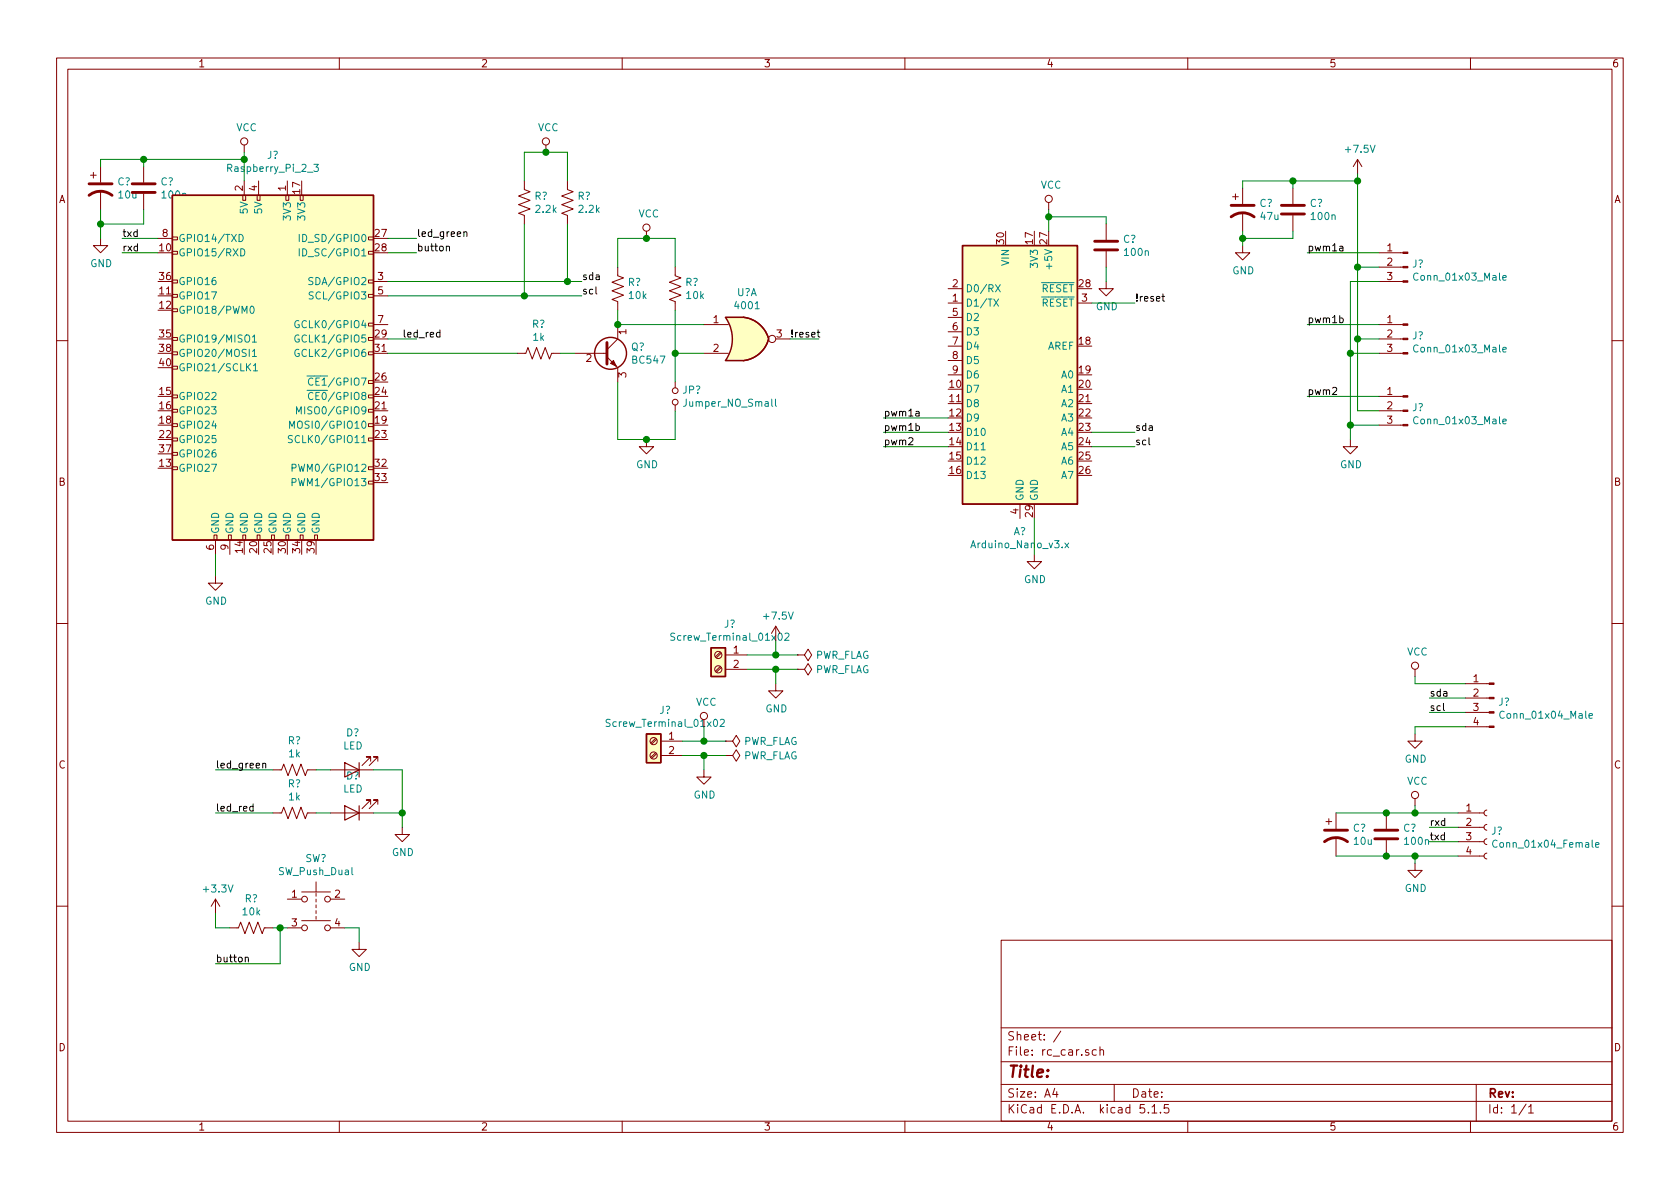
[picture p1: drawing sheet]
<svg xmlns="http://www.w3.org/2000/svg" width="297mm" height="210mm" viewBox="0 0 297 210" stroke-linecap="round" stroke-linejoin="round" font-family="sans-serif">
<g fill="none" stroke="#840000" stroke-width=".18">
<path d="M10 10.3h277v189.9h-277zM12 12.2h273v186.1h-273zM60 10.3v1.9M110 10.3v1.9M160 10.3v1.9M210 10.3v1.9M260 10.3v1.9M16 31h1M16.5 30.5v1M17.8 29.5v2.8M17.8 33.8v3.3M25.4 29.5v2.8"/>
<path d="M25.4 34.3v2.8M42.9 34.5h.5v.9h-.5zM43.2 25.6v1.3M43.2 32v2.5M45.5 34.5h.5v.9h-.5zM45.7 32v2.5M50.5 34.5h.6v.9h-.6zM50.8 32v2.5M53.1 34.5h.5v.9h-.5zM92.7 32v1.5l1 .4-2 .8 2 .7-2 .8 2 .8-2 .7 1 .4v1.5M96.5 25.6v1.3M100.3 32v1.5l1 .4-2 .8 2 .7-2 .8 2 .8-2 .7 1 .4v1.5"/>
<path d="M185.4 35.8v1.3M195.6 39.6v2.8M217.9 34.8h1M218.4 34.3v1M219.7 33.3v2.8M219.7 37.6v3.3M228.6 33.3v2.8M228.6 38.1v2.8M240 28.2l-.7 1.3M240 28.2v2.5M240 28.2l.8 1.3M17.8 42.2v1.2h1.2l-1.2 1.3-1.3-1.3h1.3"/>
<path d="M27.9 42.2h2.6M30.5 59.7h.9v.5h-.9zM30.5 54.6h.9v.5h-.9zM30.5 52.1h.9v.5h-.9zM30.5 49.5h.9v.5h-.9zM30.5 44.4h.9v.6h-.9zM30.5 41.9h.9v.5h-.9zM65.2 59.7h.8v.5h-.8zM65.2 57.1h.8v.6h-.8zM65.2 52.1h.8v.5h-.8zM65.2 49.5h.8v.5h-.8zM65.2 44.4h.8v.6h-.8z"/>
<path d="M65.2 41.9h.8v.5h-.8zM66 49.8h2.6M66 57.4h2.6M66 52.3h2.6M109.2 47.2v1.6l1 .3-2 .8 2 .8-2 .7 2 .8-2 .8 1 .3v1.6M109.2 57.4v2.5l-1.9 1.9M114.3 40.9v1.3M119.4 47.2v1.6l1 .3-2 .8 2 .8-2 .7 2 .8-2 .8 1 .3v1.6M124.5 57.4h4.3M137.2 59.9h2.5M167.6 53.6h2.6M167.6 51h2.6"/>
<path d="M167.6 56.1h2.6M167.6 58.7h2.6M190.5 53.6h2.5M195.6 49.8v1.2h1.2l-1.2 1.3-1.3-1.3h1.3M195.6 44.4v2.8M219.7 43.4v1.3h1.3l-1.3 1.3-1.3-1.3h1.3M243.8 49.8h4.3M243.8 47.2h4.3M243.8 44.7h4.3M243.8 59.9h4.3M243.8 57.4h4.3M10 60.2h2"/>
<path d="M30.5 77.5h.9v.5h-.9zM30.5 74.9h.9v.5h-.9zM30.5 72.4h.9v.5h-.9zM30.5 69.8h.9v.6h-.9zM30.5 64.8h.9v.5h-.9zM30.5 62.2h.9v.5h-.9zM65.2 77.5h.8v.5h-.8zM65.2 74.9h.8v.5h-.8zM65.2 72.4h.8v.5h-.8zM65.2 69.8h.8v.6h-.8zM65.2 67.3h.8v.5h-.8zM65.2 62.2h.8v.5h-.8z"/>
<path d="M91.4 62.5h1.6l.3-1 .8 2 .8-2 .7 2 .8-2 .8 2 .3-1h1.6M101.6 62.5h5.7M107.3 63.1l1.9 1.9v2.6M114.3 77.7v1.3h1.3l-1.3 1.3-1.3-1.3h1.3M119.4 67.6v1M119.4 71.6v1M124.5 62.5h4.3M167.6 61.2h2.6M167.6 63.7h2.6M167.6 66.3h2.6M238.8 77.7v1.3h1.2l-1.2 1.3-1.3-1.3h1.3M243.8 62.5h4.3"/>
<path d="M243.8 75.2h4.3M243.8 72.6h4.3M243.8 70.1h4.3M285 60.2h2M30.5 82.5h.9v.6h-.9zM30.5 80h.9v.5h-.9zM37.8 94.6h.6v.9h-.6zM38.1 95.5v2.5M40.4 94.6h.5v.9h-.5zM40.6 95.5v2.5M42.9 94.6h.5v.9h-.5zM45.5 94.6h.5v.9h-.5z"/>
<path d="M48 94.6h.5v.9h-.5zM50.5 94.6h.6v.9h-.6zM53.1 94.6h.5v.9h-.5zM55.6 94.6h.5v.9h-.5zM65.2 85.1h.8v.5h-.8zM65.2 82.5h.8v.6h-.8zM180.3 89.1v2.6M182.9 98v1.3h1.2l-1.2 1.3-1.3-1.3h1.3M10 110.3h2M38.1 101.8v1.3h1.3l-1.3 1.3-1.3-1.3h1.3M127.4 117.9l-.9 .8M127.4 115.3l-.9 .8"/>
<path d="M127.5 118l-.8 .9M127.5 115.5l-.8 .8M128.3 115.8h3.8M128.3 118.4h3.8M137.2 110.7l-.8 1.3M137.2 110.7v2.6M137.2 110.7l.7 1.3M141 118.4h1.2l.7-1.1 .6 1.1-.6 1-.7-1M141 118.4h.1M141 115.8h1.2l.7-1 .6 1-.6 1-.7-1M141 115.8h.1M250.2 118.4v1.2"/>
<path d="M285 110.3h2M48.3 136.1h1.5l.4-1 .7 2.1 .8-2.1 .8 2.1 .7-2.1 .8 2.1 .4-1.1h1.5M58.4 136.1h2.6M63.5 136.1h2.5M65.5 134.6v-.7h-.7h.7l-1.5 1.5M66.8 134.6v-.7h-.8h.8l-1.5 1.5M115.9 133.1l-.8 .8M115.9 130.6l-.8 .8M116.1 133.3l-.9 .8M116.1 130.7l-.9 .9M116.8 131.1h3.8M116.8 133.6h3.8"/>
<path d="M124.5 136.1v1.3h1.2l-1.2 1.3-1.3-1.3h1.3M128.3 131.1h1.2l.7-1.1 .6 1.1-.6 1-.7-1M128.3 131.1h.1M128.3 133.6h1.2l.7-1 .6 1-.6 1-.7-1M128.3 133.6h.1M137.2 120.9v1.3h1.2l-1.2 1.2-1.3-1.2h1.3M250.2 129.8v1.3h1.3l-1.3 1.2-1.3-1.2h1.3M259.1 128.5h4.2M259.1 126h4.2M259.1 123.4h4.2M259.1 120.9h4.2M38.1 159l-.8 1.3"/>
<path d="M38.1 159v2.5M38.1 159l.8 1.3M48.3 143.8h1.5l.4-1.1 .7 2.1 .8-2.1 .8 2.1 .7-2.1 .8 2.1 .4-1h1.5M50.8 159h2.5M53.3 157.7h5.1M55.9 156v1.7M55.9 158v.5M55.9 159v.5M58.4 143.8h7.6M58.4 159h2.6M65.5 142.2v-.7h-.7h.7l-1.5 1.5M66.8 142.2v-.7h-.8h.8l-1.5 1.5"/>
<path d="M71.1 146.3v1.3h1.3l-1.3 1.2-1.3-1.2h1.3M234.4 145.3h1.1M234.9 144.8v1M236.2 143.8v2.8M236.2 148.1v3.3M245.1 143.8v2.8M245.1 148.6v2.8M250.2 152.6v1.3h1.3l-1.3 1.3-1.3-1.3h1.3M250.2 141.2v1.3M257.8 143.8h4.6M257.8 151.4h4.6M257.8 148.8h4.6"/>
<path d="M257.8 146.3h4.6M262.9 150.9l-.3 .1-.2 .3 .1 .4 .4 .2M262.9 148.3l-.3 .1-.2 .4 .1 .3 .4 .2M262.9 145.8l-.3 .1-.2 .3 .1 .4 .4 .2M262.9 143.3l-.3 .1-.2 .3 .1 .4 .4 .2M10 160.2h2M40.6 164.1h1.6l.3-1 .8 2 .8-2 .7 2 .8-2 .8 2 .3-1h1.6M50.8 164.1h2.5M53.3 162.8h5.1M55.9 160v.5M55.9 161v.5M55.9 162v.6"/>
<path d="M58.4 164.1h2.6M63.5 166.6v1.3h1.3l-1.3 1.3-1.3-1.3h1.3M177 166.3h108v32h-108zM285 160.2h2M60 198.3v1.9M110 198.3v1.9M160 198.3v1.9M177 194.8h108M177 191.8h108M177 187.8h108M177 181.8h108M186.5 192.5l-.4 1h1"/>
<path d="M186.8 193v1M187.6 182.3l-1.3 2M193.8 185.7l-.4-.1-.3 .3 .1 .6 .2 .1 .4-.1M194.5 185.7l.2-.1 .3 .1 .1 .9M194.5 185.1v1.5M197 191.8v3M202.3 195.3h-.7l-.1 .7 .3-.1 .5 .1 .1 .2-.1 .5-.2 .1-.6-.1M203 196.7v.1M203.7 195.8l.4-.5v1.5M203.7 196.8h.8M205.2 196.7v.1M206.6 195.3h-.7l-.1 .7 .2-.1 .6 .1 .1 .2-.1 .5-.2 .1-.6-.1"/>
<path d="M210 198.3v1.9M260 198.3v1.9M261 191.8v6.5M269.8 195.2l-1.2 2M270.3 195.8l.4-.5v1.5M270.3 196.8h.8"/>
<circle cx="43.2" cy="25" r=".63"/>
<circle cx="96.5" cy="25" r=".63"/>
<circle cx="185.4" cy="35.2" r=".63"/>
<circle cx="114.3" cy="40.3" r=".63"/>
<circle cx="136.5" cy="59.9" r=".63"/>
<circle cx="119.4" cy="69.1" r=".51"/>
<circle cx="119.4" cy="71.1" r=".51"/>
<circle cx="127" cy="118.4" r=".63"/>
<circle cx="127" cy="115.8" r=".63"/>
<circle cx="250.2" cy="117.7" r=".63"/>
<circle cx="115.6" cy="131.1" r=".63"/>
<circle cx="115.6" cy="133.6" r=".63"/>
<circle cx="124.5" cy="126.6" r=".63"/>
<circle cx="53.8" cy="159" r=".51"/>
<circle cx="57.9" cy="159" r=".51"/>
<circle cx="250.2" cy="140.6" r=".63"/>
<circle cx="53.8" cy="164.1" r=".51"/>
<circle cx="57.9" cy="164.1" r=".51"/>
</g>
<g fill="#ffffc2" stroke="#ffffc2" stroke-width=".18">
<path d="M114.3 129.8h2.5v5.1h-2.5z"/>
<path d="M125.7 114.5h2.6v5.1h-2.6z"/>
<path d="M131.4 56.1a5.2 5.2 0 0 1 4.5 3.8l-5 1.4z"/>
<path d="M130.9 58.6l5 1.4a5.2 5.2 0 0 1-4.5 3.8z"/>
<path d="M128.3 63.7h3.1z"/>
<path d="M128.3 56.1h3.1z"/>
<path d="M128.3 56.1h3.1v7.6h-3.1a6.7 6.7 0 0 0 0-7.6z"/>
<path d="M170.2 43.4h20.3v45.7h-20.3z"/>
<path d="M30.5 34.5h35.5v61h-35.5z"/>
</g>
<g fill="none" stroke="#840000" stroke-width=".25">
<path d="M30.5 34.5h35.5v61h-35.5zM131.4 56.1a5.2 5.2 0 0 1 4.5 3.8M131.4 56.1l-3.1 .1a6.6 6.6 0 0 1 0 7.5h3.1M135.9 60a5.2 5.2 0 0 1-4.5 3.8M170.2 43.4h20.3v45.7h-20.3zM125.7 114.5h2.6v5.1h-2.6zM114.3 129.8h2.5v5.1h-2.5z"/>
<circle cx="107.9" cy="62.5" r="2.82"/>
</g>
<g fill="none" stroke="#008484" stroke-width=".18">
<path d="M55.5 29.1h.8l-.4 .4 .3 .2v.5l-.1 .1-.6-.1M42.3 41.4a.64 .64 0 0 1 .7 .7 .64 .64 0 0 1-.7 .6zM42.6 44a.64 .64 0 0 1 .7 .6 .64 .64 0 0 1-.7 .7zM44.3 54.3l.2-.2a.67 .67 0 0 1 .5 .7 .67 .67 0 0 1-.5 .6l-.3-.5zM44.6 59.6l.4-.4v1.3M52.8 59.3a.59 .59 0 0 0-.7 .6 .59 .59 0 0 0 .7 .5l.1-.4h-.2M52.8 56.8a.59 .59 0 0 0-.7 .5 .59 .59 0 0 0 .7 .6l.1-.5h-.2M52.9 41.4v1.3M52.9 44v1.3M55.3 49.1h-.5l-.2 .2 .1 .3 .6 .3v.3l-.2 .1h-.5M55.4 51.7l-.5-.1-.2 .1v.4l.6 .2 .1 .3-.3 .3-.4-.1M175.7 52.9l.9 1.2"/>
<path d="M176 50.3l.9 1.3M176.6 52.9l-.9 1.2M176.9 50.3l-.9 1.3M265.7 49.1l.6-.1v-.2l-.4-.1-.2 .2 .1 .6h.5M43.8 64.9l.5 .7M44.3 64.3l-.7 .7M44.6 62.1l.4-.3v1.2M44.6 60.5h.7M44.6 63h.7M44.8 64.7l.4-.4v1.3M44.8 65.6h.7M51.2 75.7v-1.2l.4 .9 .4-.9v1.2"/>
<path d="M51.7 77.1l-.5-.1-.2 .1 .1 .5 .5 .2 .1 .2-.2 .3-.5-.1M52.4 73.2v-1.3l.4 .9 .5-.9v1.3M52.8 61.8a.59 .59 0 0 0-.7 .6 .59 .59 0 0 0 .7 .6l.1-.5h-.2M54.3 69h1.2M54.3 66.5h1.2M55.3 69.5a.6 .6 0 0 0-.8 .4 .6 .6 0 0 0 .6 .8l.2-.2M55.3 67a.6 .6 0 0 0-.8 .4 .6 .6 0 0 0 .6 .7l.2-.1M137.1 70.6v1.1l.2 .2M265.7 61.8l.6-.1v-.2l-.4-.1-.2 .2 .1 .6h.5M265.7 74.5l.6-.1v-.2l-.4-.1-.2 .2 .1 .6h.5M51.6 82.7h.6l.1-.5-.2-.1h-.5v1.3M51.6 85.3l.6-.1 .1-.4-.2-.2h-.5v1.3"/>
<path d="M188.3 96l.7 .9M189 96l-.7 .9M119.3 112h-.5l-.2 .1 .1 .4 .6 .2v.3l-.2 .2h-.5M138.8 112.1l.5-.1 .2 .3-.1 .2-.7 .7h.8M107.9 127.3l-.5-.1-.2 .1 .1 .5 .5 .2 .1 .2-.3 .3-.4-.1M127.4 127.3l.4-.1 .3 .4-.1 .2-.7 .7h.8M280.9 126.6l.7-.1-.1-.3h-.4l-.2 .2 .1 .6h.5M62.2 153.4v1.1l.2 .2M264.7 148.7a.6 .6 0 0 0-.8 .4 .6 .6 0 0 0 .6 .7l.2-.1M282.1 149.4l.6-.1v-.3h-.4l-.2 .2 .1 .6h.5"/>
</g>
<g fill="#840000" stroke="#840000" stroke-width=".18">
<path d="M248.1 49.7h.8v.2h-.8z"/>
<path d="M248.1 47.1h.8v.3h-.8z"/>
<path d="M248.1 44.6h.8v.2h-.8z"/>
<path d="M248.1 62.4h.8v.2h-.8z"/>
<path d="M248.1 59.8h.8v.3h-.8z"/>
<path d="M248.1 57.3h.8v.2h-.8z"/>
<path d="M248.1 75.1h.8v.2h-.8z"/>
<path d="M248.1 72.5h.8v.3h-.8z"/>
<path d="M248.1 70h.8v.2h-.8z"/>
<path d="M263.3 128.4h.9v.2h-.9z"/>
<path d="M263.3 125.9h.9v.2h-.9z"/>
<path d="M263.3 123.3h.9v.3h-.9z"/>
<path d="M263.3 120.8h.9v.2h-.9z"/>
<path d="M107.9 64.3l.6-.6 .5 1.1z"/>
</g>
<g fill="none" stroke="#840000" stroke-width=".51">
<path d="M15.7 34.5a3.3 3.3 0 0 1 4.1 0M15.7 32.5h4.1M23.4 32.5h4M23.4 34h4M217.7 38.3a3.3 3.3 0 0 1 4 0M217.7 36.3h4M226.6 37.8h4M226.6 36.3h4M193.5 44.2h4.1M193.5 42.7h4.1M107.3 60.6v3.8M234.2 148.8a3.3 3.3 0 0 1 4.1 0"/>
<path d="M234.2 146.8h4.1M243.1 146.8h4M243.1 148.3h4"/>
</g>
<path d="M61 134.9l2.5 1.2-2.5 1.3zM63.5 134.9v2.5M61 142.5l2.5 1.3-2.5 1.2zM63.5 142.5v2.5" fill="none" stroke="#840000" stroke-width=".2"/>
<g fill="none" stroke="#008400" stroke-width=".18">
<path d="M17.8 37.1v5.1M25.4 28.2v1.3M25.4 37.1v2.5h-7.6M43.2 28.2h-25.4v1.3M43.2 26.9v5.1M92.7 32v-5.1h7.6v5.1M92.7 39.6v12.7M100.3 39.6v10.2M185.4 37.1v3.8M185.4 38.3h10.2v1.3M228.6 32v1.3M240 30.7v41.9h3.8"/>
<path d="M240 32h-20.3v1.3M21.6 42.2h6.3M21.6 44.7h6.3M68.6 49.8h34.3M68.6 42.2h5.1M68.6 59.9h5.1M68.6 44.7h5.1M68.6 52.3h34.3M109.2 47.2v-5h10.2v5M109.2 54.9v2.5h15.3M119.4 54.9v12.7M139.7 59.9h5.1"/>
<path d="M193 53.6h7.7M195.6 47.2v2.6M219.7 40.9v2.5M228.6 40.9v1.3h-8.9M231.1 44.7h12.7M231.1 57.4h12.7M240 59.9h3.8M240 47.2h3.8M243.8 49.8h-5v27.9M68.6 62.5h22.8M99.1 62.5h2.5M109.2 67.6v10.1h10.2v-5.1"/>
<path d="M119.4 62.5h5.1M156.2 79h11.4M156.2 73.9h11.4M156.2 76.4h11.4M193 79h7.7M193 76.4h7.7M231.1 70.1h12.7M238.8 62.5h5M238.8 75.2h5M38.1 98v3.8M182.9 91.7v6.3M132.1 118.4h8.9"/>
<path d="M132.1 115.8h8.9M137.2 113.3v2.5M137.2 118.4v2.5M250.2 119.6v1.3h8.9M38.1 136.1h10.2M55.9 136.1h2.5M66 136.1h5.1v10.2M120.6 131.1h7.7M120.6 133.6h7.7M124.5 128.5v2.6M124.5 133.6v2.5M252.7 126h6.4"/>
<path d="M252.7 123.4h6.4M259.1 128.5h-8.9v1.3M38.1 143.8h10.2M55.9 143.8h2.5M66 143.8h5.1M236.2 143.8h21.6M236.2 151.4h21.6M250.2 142.5v1.3M250.2 151.4v1.2M252.7 148.8h5.1M252.7 146.3h5.1M38.1 161.5v2.6h2.5"/>
<path d="M48.3 164.1h2.5M49.5 164.1v6.3h-11.4M61 164.1h2.5v2.5"/>
</g>
<g fill="none" stroke="#000" stroke-width=".18">
<path d="M77.8 58.8h-.4l-.2 .2 .1 .6h.5M77.8 58.3v1.3M78.9 43.7l.2-.2 .3 .1 .1 .8M82 41.1l.2-.1h.3v.8M105.4 50.7v1.1l.1 .2M144.5 58.8h.5M144.7 58.3v1.1l.3 .2M205.4 52.4h.5M205.6 52v1.1l.3 .2M236.9 56.3l.4-.1 .2 .3-.1 .5h-.5M236.9 43.6h.5v.8M237.4 43.8l-.4 .1-.2 .2 .1 .2h.5"/>
<path d="M162 72.8h.4l.1 .8M162 75.3h.3l.3 .2-.2 .6h-.4M162.5 73l-.4 .1-.2 .2 .1 .2h.5M203.1 77.4v1.1l.2 .2M46.5 135.1l.1-.1h.3l.1 .8M255.2 124.4v1.1l.2 .1M44.8 142.6h-.4l-.3 .2 .2 .6h.5M44.8 142.2v1.2M43.4 169.4l.1-.1h.3l.1 .8"/>
</g>
<g fill="#008400" stroke="#008400" stroke-width=".25">
<circle cx="96.5" cy="26.9" r=".51"/>
<circle cx="124.5" cy="131.1" r=".51"/>
<circle cx="124.5" cy="133.6" r=".51"/>
<circle cx="49.5" cy="164.1" r=".51"/>
<circle cx="137.2" cy="118.4" r=".51"/>
<circle cx="137.2" cy="115.8" r=".51"/>
<circle cx="109.2" cy="57.4" r=".51"/>
<circle cx="43.2" cy="28.2" r=".51"/>
<circle cx="240" cy="59.9" r=".51"/>
<circle cx="71.1" cy="143.8" r=".51"/>
<circle cx="240" cy="47.2" r=".51"/>
<circle cx="185.4" cy="38.3" r=".51"/>
<circle cx="238.8" cy="62.5" r=".51"/>
<circle cx="238.8" cy="75.2" r=".51"/>
<circle cx="17.8" cy="39.6" r=".51"/>
<circle cx="228.6" cy="32" r=".51"/>
<circle cx="240" cy="32" r=".51"/>
<circle cx="25.4" cy="28.2" r=".51"/>
<circle cx="250.2" cy="143.8" r=".51"/>
<circle cx="219.7" cy="42.2" r=".51"/>
<circle cx="119.4" cy="62.5" r=".51"/>
<circle cx="114.3" cy="77.7" r=".51"/>
<circle cx="250.2" cy="151.4" r=".51"/>
<circle cx="114.3" cy="42.2" r=".51"/>
<circle cx="245.1" cy="151.4" r=".51"/>
<circle cx="100.3" cy="49.8" r=".51"/>
<circle cx="245.1" cy="143.8" r=".51"/>
<circle cx="92.7" cy="52.3" r=".51"/>
</g>
<text font-size="2.8" fill="#840000" x="178" y="190.5">Title:</text>
<g font-size="2.1" fill="#840000">
<text x="178" y="184">Sheet: /</text>
<text x="178" y="186.7">File: rc_car.sch</text>
<text x="178" y="196.9">KiCad E.D.A. kicad 5.1.5</text>
<text x="178" y="194.1">Size: A4</text>
<text x="200" y="194.1">Date:</text>
<text x="263" y="194.1">Rev:</text>
<text x="263" y="196.9">Id: 1/1</text>
</g>
<g font-size="1.8" fill="#840000">
<text x="35" y="11.9">1</text>
<text x="85" y="11.9">2</text>
<text x="135" y="11.9">3</text>
<text x="185" y="11.9">4</text>
<text x="235" y="11.9">5</text>
<text x="285" y="11.9">6</text>
<text x="10.4" y="35.9">A</text>
<text x="42.9" y="33.8" transform="rotate(-90 42.9 33.8)">2</text>
<text x="45.5" y="33.8" transform="rotate(-90 45.5 33.8)">4</text>
<text x="50.5" y="33.8" transform="rotate(-90 50.5 33.8)">1</text>
<text x="53.1" y="34.2" transform="rotate(-90 53.1 34.2)">17</text>
<text x="285.4" y="35.9">A</text>
<text x="28.7" y="41.9">8</text>
<text x="66.3" y="41.9">27</text>
<text x="28.2" y="44.4">10</text>
<text x="66.3" y="44.4">28</text>
<text x="177.5" y="43.1" transform="rotate(-90 177.5 43.1)">30</text>
<text x="182.6" y="43.1" transform="rotate(-90 182.6 43.1)">17</text>
<text x="185.2" y="43.1" transform="rotate(-90 185.2 43.1)">27</text>
<text x="245.3" y="44.4">1</text>
<text x="245.3" y="47">2</text>
<text x="28.2" y="52.1">11</text>
<text x="28.2" y="49.5">36</text>
<text x="66.8" y="49.5">3</text>
<text x="66.8" y="52.1">5</text>
<text x="168.4" y="53.3">1</text>
<text x="168.4" y="50.8">2</text>
<text x="190.8" y="50.8">28</text>
<text x="191.3" y="53.3">3</text>
<text x="245.3" y="49.5">3</text>
<text x="28.2" y="54.6">12</text>
<text x="28.2" y="59.7">35</text>
<text x="66.3" y="59.7">29</text>
<text x="66.8" y="57.1">7</text>
<text x="110.7" y="59.2" transform="rotate(-90 110.7 59.2)">1</text>
<text x="126.1" y="57.1">1</text>
<text x="137.3" y="59.7">3</text>
<text x="168.4" y="55.9">5</text>
<text x="168.4" y="58.4">6</text>
<text x="245.3" y="57.1">1</text>
<text x="245.3" y="59.7">2</text>
<text x="28.2" y="62.2">38</text>
<text x="28.2" y="64.8">40</text>
<text x="66.3" y="62.2">31</text>
<text x="103.7" y="64">2</text>
<text x="126.1" y="62.2">2</text>
<text x="168.4" y="61">7</text>
<text x="168.4" y="63.5">8</text>
<text x="190.8" y="61">18</text>
<text x="245.3" y="62.2">3</text>
<text x="28.2" y="69.8">15</text>
<text x="66.3" y="69.8">24</text>
<text x="66.3" y="67.3">26</text>
<text x="110.7" y="66.8" transform="rotate(-90 110.7 66.8)">3</text>
<text x="167.9" y="68.6">10</text>
<text x="167.9" y="71.1">11</text>
<text x="168.4" y="66">9</text>
<text x="190.8" y="66">19</text>
<text x="190.8" y="68.6">20</text>
<text x="190.8" y="71.1">21</text>
<text x="245.3" y="69.8">1</text>
<text x="28.2" y="72.4">16</text>
<text x="28.2" y="74.9">18</text>
<text x="28.2" y="77.5">22</text>
<text x="66.3" y="74.9">19</text>
<text x="66.3" y="72.4">21</text>
<text x="66.3" y="77.5">23</text>
<text x="167.9" y="73.7">12</text>
<text x="167.9" y="76.2">13</text>
<text x="190.8" y="73.7">22</text>
<text x="190.8" y="76.2">23</text>
<text x="245.3" y="72.4">2</text>
<text x="245.3" y="74.9">3</text>
<text x="28.2" y="82.5">13</text>
<text x="28.2" y="80">37</text>
<text x="66.3" y="82.5">32</text>
<text x="167.9" y="78.7">14</text>
<text x="167.9" y="81.3">15</text>
<text x="167.9" y="83.8">16</text>
<text x="190.8" y="78.7">24</text>
<text x="190.8" y="81.3">25</text>
<text x="190.8" y="83.8">26</text>
<text x="10.4" y="85.9">B</text>
<text x="66.3" y="85.1">33</text>
<text x="285.4" y="85.9">B</text>
<text x="180.1" y="90.9" transform="rotate(-90 180.1 90.9)">4</text>
<text x="182.6" y="91.4" transform="rotate(-90 182.6 91.4)">29</text>
<text x="37.8" y="97.3" transform="rotate(-90 37.8 97.3)">6</text>
<text x="40.4" y="97.3" transform="rotate(-90 40.4 97.3)">9</text>
<text x="42.9" y="97.7" transform="rotate(-90 42.9 97.7)">14</text>
<text x="45.5" y="97.7" transform="rotate(-90 45.5 97.7)">20</text>
<text x="48" y="97.7" transform="rotate(-90 48 97.7)">25</text>
<text x="50.5" y="97.7" transform="rotate(-90 50.5 97.7)">30</text>
<text x="53.1" y="97.7" transform="rotate(-90 53.1 97.7)">34</text>
<text x="55.6" y="97.7" transform="rotate(-90 55.6 97.7)">39</text>
<text x="129.7" y="115.6">1</text>
<text x="129.7" y="118.1">2</text>
<text x="260.5" y="120.6">1</text>
<text x="260.5" y="123.2">2</text>
<text x="260.5" y="125.7">3</text>
<text x="107.9" y="128.5">Screw_Terminal_01x02</text>
<text x="118.3" y="130.8">1</text>
<text x="260.5" y="128.3">4</text>
<text x="10.4" y="135.9">C</text>
<text x="61.2" y="137.8">D?</text>
<text x="118.3" y="133.3">2</text>
<text x="285.4" y="135.9">C</text>
<text x="259.2" y="143.5">1</text>
<text x="259.2" y="146">2</text>
<text x="259.2" y="148.6">3</text>
<text x="259.2" y="151.1">4</text>
<text x="51.6" y="158.7">1</text>
<text x="59.2" y="158.7">2</text>
<text x="51.6" y="163.8">3</text>
<text x="59.2" y="163.8">4</text>
<text x="10.4" y="185.9">D</text>
<text x="285.4" y="185.9">D</text>
<text x="35" y="199.9">1</text>
<text x="85" y="199.9">2</text>
<text x="135" y="199.9">3</text>
<text x="185" y="199.9">4</text>
<text x="235" y="199.9">5</text>
<text x="285" y="199.9">6</text>
</g>
<g font-size="1.8" fill="#008484">
<text x="41.8" y="23.2">VCC</text>
<text x="95.1" y="23.2">VCC</text>
<text x="47.2" y="28.1">J?</text>
<text x="238.1" y="27">+7.5V</text>
<text x="20.8" y="32.8">C?</text>
<text x="21" y="35.1">10u</text>
<text x="28.4" y="32.8">C?</text>
<text x="28.8" y="35.1">100n</text>
<text x="40.6" y="30.4">Raspberry_Pi_2_3</text>
<text x="94.5" y="35.3">R?</text>
<text x="102.1" y="35.3">R?</text>
<text x="184" y="33.4">VCC</text>
<text x="43.8" y="37.7" transform="rotate(-90 43.8 37.7)">5V</text>
<text x="46.4" y="37.7" transform="rotate(-90 46.4 37.7)">5V</text>
<text x="51.4" y="38.7" transform="rotate(-90 51.4 38.7)">3V3</text>
<text x="54" y="38.7" transform="rotate(-90 54 38.7)">3V3</text>
<text x="94.8" y="37.6">2.2k</text>
<text x="102.4" y="37.6">2.2k</text>
<text x="112.9" y="38.4">VCC</text>
<text x="222.7" y="36.6">C?</text>
<text x="223" y="38.9">47u</text>
<text x="231.6" y="36.6">C?</text>
<text x="232" y="38.9">100n</text>
<text x="16" y="47.2">GND</text>
<text x="31.5" y="45.3">GPIO15/RXD</text>
<text x="31.5" y="42.8">GPIO14/TXD</text>
<text x="53.9" y="42.8">ID_SD/GPIO0</text>
<text x="53.9" y="45.3">ID_SC/GPIO1</text>
<text x="178.4" y="46.9" transform="rotate(-90 178.4 46.9)">VIN</text>
<text x="183.5" y="47.1" transform="rotate(-90 183.5 47.1)">3V3</text>
<text x="186.1" y="47.1" transform="rotate(-90 186.1 47.1)">+5V</text>
<text x="198.6" y="42.9">C?</text>
<text x="199" y="45.3">100n</text>
<text x="249.7" y="47.3">J?</text>
<text x="31.5" y="53">GPIO17</text>
<text x="31.5" y="50.4">GPIO16</text>
<text x="55.4" y="50.4">SDA/GPIO2</text>
<text x="55.6" y="53">SCL/GPIO3</text>
<text x="111" y="50.6">R?</text>
<text x="111.3" y="52.9">10k</text>
<text x="121.2" y="50.6">R?</text>
<text x="121.4" y="52.9">10k</text>
<text x="130.3" y="52.4">U?A</text>
<text x="170.7" y="51.7">D0/RX</text>
<text x="184.1" y="51.7">RESET</text>
<text x="217.9" y="48.5">GND</text>
<text x="250.5" y="49.6">Conn_01x03_Male</text>
<text x="31.5" y="55.5">GPIO18/PWM0</text>
<text x="53.1" y="58">GCLK0/GPIO4</text>
<text x="94.1" y="58">R?</text>
<text x="130.1" y="54.7">4001</text>
<text x="170.7" y="54.2">D1/TX</text>
<text x="170.7" y="56.8">D2</text>
<text x="170.7" y="59.3">D3</text>
<text x="184.1" y="54.2">RESET</text>
<text x="193.8" y="54.9">GND</text>
<text x="31.5" y="60.6">GPIO19/MISO1</text>
<text x="31.5" y="63.1">GPIO20/MOSI1</text>
<text x="31.5" y="65.7">GPIO21/SCLK1</text>
<text x="53.1" y="60.6">GCLK1/GPIO5</text>
<text x="53.1" y="63.1">GCLK2/GPIO6</text>
<text x="94.3" y="60.3">1k</text>
<text x="111.6" y="62">Q?</text>
<text x="111.9" y="64.3">BC547</text>
<text x="170.7" y="61.8">D4</text>
<text x="170.7" y="64.4">D5</text>
<text x="185.2" y="61.8">AREF</text>
<text x="249.7" y="60">J?</text>
<text x="250.5" y="62.3">Conn_01x03_Male</text>
<text x="31.5" y="70.7">GPIO22</text>
<text x="55.7" y="70.7">CE0/GPIO8</text>
<text x="55.7" y="68.2">CE1/GPIO7</text>
<text x="120.7" y="69.6">JP?</text>
<text x="121.2" y="71.9">Jumper_NO_Small</text>
<text x="170.7" y="69.5">D7</text>
<text x="170.7" y="66.9">D6</text>
<text x="187.7" y="66.9">A0</text>
<text x="187.7" y="69.5">A1</text>
<text x="31.5" y="73.3">GPIO23</text>
<text x="31.5" y="75.8">GPIO24</text>
<text x="52.6" y="75.8">MOSI0/GPIO10</text>
<text x="53.6" y="73.3">MISO0/GPIO9</text>
<text x="170.7" y="72">D8</text>
<text x="170.7" y="74.5">D9</text>
<text x="170.7" y="77.1">D10</text>
<text x="187.7" y="72">A2</text>
<text x="187.7" y="74.5">A3</text>
<text x="187.7" y="77.1">A4</text>
<text x="249.7" y="72.7">J?</text>
<text x="250.5" y="75">Conn_01x03_Male</text>
<text x="31.5" y="83.4">GPIO27</text>
<text x="31.5" y="78.4">GPIO25</text>
<text x="31.5" y="80.9">GPIO26</text>
<text x="52.3" y="78.4">SCLK0/GPIO11</text>
<text x="52.8" y="83.4">PWM0/GPIO12</text>
<text x="112.5" y="82.8">GND</text>
<text x="170.7" y="79.6">D11</text>
<text x="170.7" y="82.2">D12</text>
<text x="187.7" y="79.6">A5</text>
<text x="187.7" y="82.2">A6</text>
<text x="236.9" y="82.8">GND</text>
<text x="52.8" y="86">PWM1/GPIO13</text>
<text x="170.7" y="84.7">D13</text>
<text x="181" y="88.6" transform="rotate(-90 181 88.6)">GND</text>
<text x="183.5" y="88.6" transform="rotate(-90 183.5 88.6)">GND</text>
<text x="187.7" y="84.7">A7</text>
<text x="38.7" y="94.5" transform="rotate(-90 38.7 94.5)">GND</text>
<text x="41.3" y="94.5" transform="rotate(-90 41.3 94.5)">GND</text>
<text x="43.8" y="94.5" transform="rotate(-90 43.8 94.5)">GND</text>
<text x="46.4" y="94.5" transform="rotate(-90 46.4 94.5)">GND</text>
<text x="48.9" y="94.5" transform="rotate(-90 48.9 94.5)">GND</text>
<text x="51.4" y="94.5" transform="rotate(-90 51.4 94.5)">GND</text>
<text x="54" y="94.5" transform="rotate(-90 54 94.5)">GND</text>
<text x="56.5" y="94.5" transform="rotate(-90 56.5 94.5)">GND</text>
<text x="179.2" y="94.6">A?</text>
<text x="172" y="96.9">Arduino_Nano_v3.x</text>
<text x="36.3" y="106.9">GND</text>
<text x="181.1" y="103.1">GND</text>
<text x="119.3" y="113.3">Screw_Terminal_01x02</text>
<text x="128" y="111">J?</text>
<text x="135.2" y="109.6">+7.5V</text>
<text x="144" y="119">PWR_FLAG</text>
<text x="144" y="116.5">PWR_FLAG</text>
<text x="248.8" y="115.9">VCC</text>
<text x="123" y="124.8">VCC</text>
<text x="135.3" y="126">GND</text>
<text x="264.9" y="124.8">J?</text>
<text x="50.9" y="131.6">R?</text>
<text x="61.2" y="130.2">D?</text>
<text x="116.6" y="126.2">J?</text>
<text x="131.3" y="131.7">PWR_FLAG</text>
<text x="265.7" y="127.1">Conn_01x04_Male</text>
<text x="51.1" y="133.9">1k</text>
<text x="60.7" y="132.5">LED</text>
<text x="131.3" y="134.3">PWR_FLAG</text>
<text x="248.4" y="134.9">GND</text>
<text x="50.9" y="139.2">R?</text>
<text x="51.1" y="141.5">1k</text>
<text x="60.7" y="140.2">LED</text>
<text x="122.6" y="141.2">GND</text>
<text x="248.8" y="138.8">VCC</text>
<text x="239.2" y="147.1">C?</text>
<text x="239.5" y="149.4">10u</text>
<text x="248.1" y="147.1">C?</text>
<text x="248.5" y="149.4">100n</text>
<text x="263.7" y="147.6">J?</text>
<text x="264.6" y="149.9">Conn_01x04_Female</text>
<text x="49.4" y="154.8">SW_Push_Dual</text>
<text x="53.9" y="152.4">SW?</text>
<text x="69.3" y="151.4">GND</text>
<text x="36.1" y="157.8">+3.3V</text>
<text x="43" y="161.9">10k</text>
<text x="43.3" y="159.6">R?</text>
<text x="248.4" y="157.7">GND</text>
<text x="61.7" y="171.7">GND</text>
</g>
<g font-size="1.8">
<text x="21.6" y="41.9">txd</text>
<text x="73.7" y="41.9">led_green</text>
<text x="21.6" y="44.4">rxd</text>
<text x="73.7" y="44.4">button</text>
<text x="231.1" y="44.4">pwm1a</text>
<text x="102.9" y="52.1">scl</text>
<text x="102.9" y="49.5">sda</text>
<text x="200.7" y="53.3">!reset</text>
<text x="71.1" y="59.7">led_red</text>
<text x="139.7" y="59.7">!reset</text>
<text x="231.1" y="57.1">pwm1b</text>
<text x="231.1" y="69.8">pwm2</text>
<text x="156.2" y="73.7">pwm1a</text>
<text x="156.2" y="76.2">pwm1b</text>
<text x="200.7" y="76.2">sda</text>
<text x="156.2" y="78.7">pwm2</text>
<text x="200.7" y="78.7">scl</text>
<text x="252.7" y="125.7">scl</text>
<text x="252.7" y="123.2">sda</text>
<text x="38.1" y="135.9">led_green</text>
<text x="38.1" y="143.5">led_red</text>
<text x="252.7" y="148.6">txd</text>
<text x="252.7" y="146">rxd</text>
<text x="38.1" y="170.2">button</text>
</g>
</svg>
